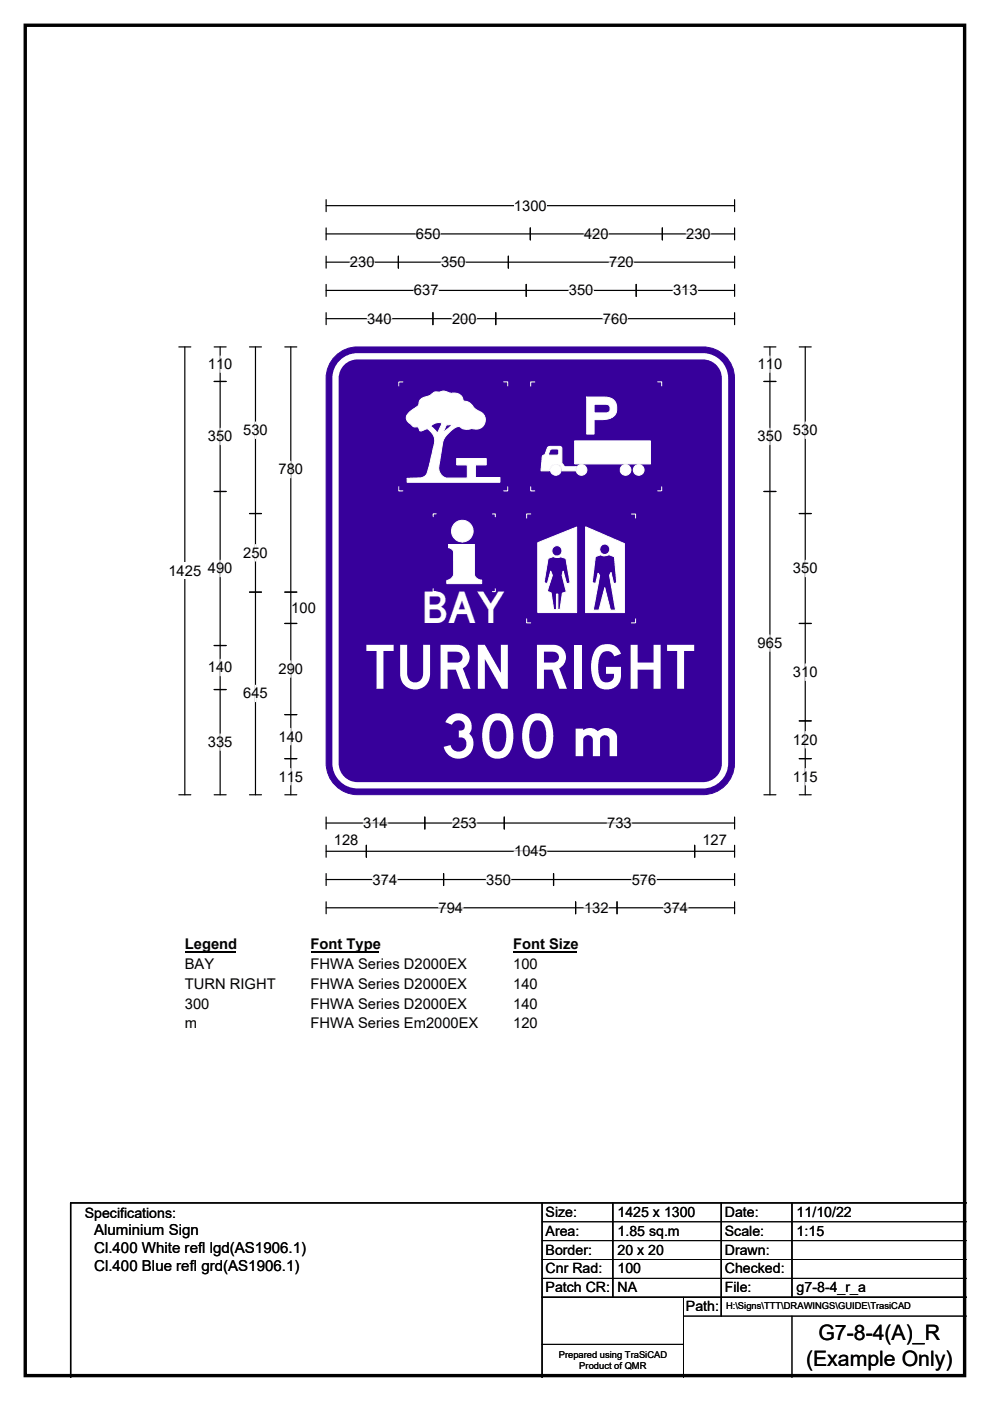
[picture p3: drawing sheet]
<svg xmlns="http://www.w3.org/2000/svg" width="210mm" height="297mm" viewBox="0 0 210 297" stroke-linecap="round" stroke-linejoin="round" font-family="sans-serif">
<path d="M5.4 5.4h199.2v286.3h-199.2z" fill="none" stroke="#000" stroke-width=".72"/>
<path d="M69.2 43.6h86.6M69.2 42.3v2.6M155.8 42.3v2.6" fill="none" stroke="#000" stroke-width=".25"/>
<path d="M109 41.9h7v3.5h-7z" fill="#fff"/>
<g fill="none" stroke="#000" stroke-width=".25">
<path d="M69.2 49.6h86.6M69.2 48.3v2.6M69.2 54.3v2.6M69.2 55.6h86.6M84.5 54.3v2.6M107.8 54.3v2.6M112.5 48.3v2.6M140.5 48.3v2.6M155.8 48.3v2.6M155.8 54.3v2.6M37.9 73.6h2.6M39.2 73.6v94.9"/>
<path d="M69.2 60.3v2.5M69.2 66.3v2.5M69.2 61.6h86.6M69.2 67.6h86.6M91.8 66.3v2.5M105.2 66.3v2.5M111.6 60.3v2.5M134.9 60.3v2.5M155.8 66.3v2.5M155.8 60.3v2.5M37.9 168.5h2.6M69.2 173.2v2.6"/>
<path d="M69.2 179.2v2.6M69.2 174.5h86.6M77.7 179.2v2.6M90.1 173.2v2.6M107 173.2v2.6M147.3 179.2v2.6M155.8 173.2v2.6M155.8 179.2v2.6M69.2 185.2v2.5M69.2 191.2v2.5M69.2 180.5h86.6M69.2 186.5h86.6"/>
<path d="M69.2 192.5h86.6M94.1 185.2v2.5M117.4 185.2v2.5M122.1 191.2v2.5M130.9 191.2v2.5M155.8 185.2v2.5M155.8 191.2v2.5"/>
</g>
<g fill="none" stroke="#fff" stroke-width=".25">
<path d="M74.2 55.6h5.2M88.2 49.6h5.2M93.6 55.6h5.2M123.9 49.6h5.2M129.2 55.6h5.2M145.5 49.6h5.2M77.9 67.6h5.2M87.8 61.6h5.2M95.9 67.6h5.2M120.7 61.6h5.2M127.9 67.6h5.2M142.8 61.6h5.2"/>
<path d="M77 174.5h5.3M95.9 174.5h5.2M128.8 174.5h5.2M79 186.5h5.2M93 192.5h5.2M103.1 186.5h5.3M109.1 180.5h6.9M123.9 192.5h5.2M134 186.5h5.2M140.7 192.5h5.2"/>
</g>
<path d="M35.7 119.3h7v3.5h-7z" fill="#fff"/>
<g fill="none" stroke="#000" stroke-width=".25">
<path d="M45.4 73.6h2.6M46.7 73.6v94.9M52.9 73.6h2.6M54.2 73.6v94.9M60.4 73.6h2.5M61.7 73.6v94.9M162 73.6h2.6M163.3 73.6v94.9M169.5 73.6h2.6M170.8 73.6v94.9M45.4 80.9h2.6M162 80.9h2.6"/>
<path d="M45.4 104.2h2.6M52.9 108.9h2.6M162 104.2h2.6M169.5 108.9h2.6M45.4 136.9h2.6M52.9 125.5h2.6M60.4 125.5h2.5M60.4 132.2h2.5M169.5 132.2h2.6M45.4 146.2h2.6M60.4 151.5h2.5M169.5 152.8h2.6"/>
<path d="M45.4 168.5h2.6M52.9 168.5h2.6M60.4 168.5h2.5M60.4 160.8h2.5M162 168.5h2.6M169.5 168.5h2.6M169.5 160.8h2.6"/>
</g>
<g fill="none" stroke="#fff" stroke-width=".25">
<path d="M46.7 75.5v3.5M163.3 75.5v3.5M46.7 90.8v3.5M54.2 89.5v3.5M61.7 97.8v3.5M163.3 90.8v3.5M170.8 89.5v3.5M46.7 118.8v3.5M54.2 115.5v3.5M170.8 118.8v3.5M46.7 139.8v3.5M163.3 134.6v3.5"/>
<path d="M46.7 155.6v3.5M54.2 145.3v3.5M61.7 140.1v3.5M61.7 154.4v3.5M170.8 140.8v3.5M170.8 155.1v3.5M61.7 162.9v3.5M170.8 162.9v3.5"/>
</g>
<path d="M39.2 198.5h10.8v3.5h-10.8z" fill="#fff"/>
<path d="M39.2 201.8h10.8" fill="none" stroke="#000" stroke-width=".32"/>
<path d="M65.9 198.5h14.4v3.5h-14.4z" fill="#fff"/>
<path d="M65.9 201.8h14.4" fill="none" stroke="#000" stroke-width=".32"/>
<path d="M108.8 198.5h13.5v3.5h-13.5z" fill="#fff"/>
<path d="M108.8 201.8h13.5" fill="none" stroke="#000" stroke-width=".32"/>
<g fill="#fff">
<path d="M39.2 202.6h6.2v3.5h-6.2z"/>
<path d="M65.9 202.6h33v3.5h-33z"/>
<path d="M108.8 202.6h5.2v3.5h-5.2z"/>
<path d="M39.2 206.8h19.2v3.5h-19.2z"/>
<path d="M65.9 206.8h33v3.5h-33z"/>
<path d="M108.8 206.8h5.2v3.5h-5.2z"/>
<path d="M39.2 211h5.2v3.5h-5.2z"/>
<path d="M65.9 211h33v3.5h-33z"/>
<path d="M108.8 211h5.2v3.5h-5.2z"/>
<path d="M39.2 215.2h2.6v3.5h-2.6z"/>
<path d="M65.9 215.2h35.4v3.5h-35.4z"/>
<path d="M108.8 215.2h5.2v3.5h-5.2z"/>
</g>
<path d="M70.8 75.8a6.6 6.6 0 0 1 5-2.2h73.3a6.7 6.7 0 0 1 6.7 6.6v81.6a6.7 6.7 0 0 1-6.7 6.7h-73.3a6.7 6.7 0 0 1-6.6-6.7v-81.6a6.6 6.6 0 0 1 1.6-4.4z" fill-rule="evenodd" fill="#37009b" stroke="#37009b" stroke-width=".21"/>
<path d="M72.8 76.6a4.6 4.6 0 0 1 3-1.1h73.3a4.7 4.7 0 0 1 4.7 4.7v81.6a4.7 4.7 0 0 1-4.7 4.7h-73.3a4.7 4.7 0 0 1-4.6-4.7v-81.6a4.6 4.6 0 0 1 1.6-3.6z" fill="none" stroke="#fff" stroke-width="1.3"/>
<path d="M89.2 84.6l-.3 .6a1.27 1.27 0 0 1-1 1.4l-.5 .3a1.78 1.78 0 0 0-1.1 2.2l1.4 1.3 .9 .1 .5 .9 .6-.2a.92 .92 0 0 1 1.6 .3 3.3 3.3 0 0 1 .5 3.8l-.9 4.1-.5 1.2-.5 .5-.6 .2-2.9 .1v.9h19.6v-1.1h-5.2v-2.6h2.3v-1.4h-6.2v1.4h2.2v2.8l-4.5-.1-.6-.3-.7-.9-.3-1 .9-5.4 .6-1.2 1.4-1.4 1.1-.6h.6l.9 .5 1.9-.1a1.99 1.99 0 0 0 2.5-1.4 1.99 1.99 0 0 0-1.5-2.4l-1-.9a2.19 2.19 0 0 0-1.6-1.1l-.5-.1-.1-.1a1.85 1.85 0 0 0-2.3-1.5l-1.7-.5-1 .2h-.9l-1.2 .8-1.3 .4zM91.3 90.3l.9 .8 .6 .8 1-2.2-1.1-.1zM94.7 90.1l1.3-.1-2.1 1.8z" fill-rule="evenodd" fill="#fff"/>
<path d="M85.4 81h-.8v.8M89.2 84.6l.6-.3 1.3-.4 1.2-.8h.9l1-.2 1.4 .5a2.67 2.67 0 0 1 2.1 .4l.4 .7 .2 .5 .5 .1a2.19 2.19 0 0 1 1.6 1.1l.8 .8a2.08 2.08 0 0 1 1.2 3.4 2.09 2.09 0 0 1-2.1 .5l-1.8 .1-.9-.5h-.6l-1.1 .6-1.4 1.4-.6 1.2-.9 5.4 .3 1.1 .7 .8 .6 .3 4.5 .1v-2.8h-2.2v-1.4h6.2v1.4h-2.3v2.6h5.2v1.1h-19.6v-.9l2.9-.1 .9-.4a6.1 6.1 0 0 0 1-2.9l.7-3a3.1 3.1 0 0 0-1.3-4.1l-1.5 .5-.5-.9-.9-.1-.9-.7a1.38 1.38 0 0 1 .1-2.4l.6-.5a1.94 1.94 0 0 0 1.4-1.5zM91.3 90.3l1.4-.7 1.1 .1-1 2.2-.6-.8zM94.7 90.1l1.3-.1-2.1 1.8zM106.8 81h.9v.8M84.6 103.2v.9h.8M107.7 103.2v.9h-.9" fill="none" stroke="#fff" stroke-width=".21"/>
<path d="M124.4 84.2h3.8l1.4 .2a1.95 1.95 0 0 1 1.2 2 2.27 2.27 0 0 1-2.3 2.5l-2.5 .1v3h-1.6zM126 85.7v1.8h2.8a.91 .91 0 0 0 .6-1 .91 .91 0 0 0-.9-.8zM122.2 99.6a1.15 1.15 0 0 0 2.3 0 1.15 1.15 0 0 0-2.3 0zM116.7 99.6a1.15 1.15 0 0 0 2.3 0 1.15 1.15 0 0 0-2.3 0zM131.5 99.6a1.15 1.15 0 0 0 2.3 0 1.15 1.15 0 0 0-2.3 0zM134.3 99.6a1.15 1.15 0 0 0 2.3 0 1.15 1.15 0 0 0-2.3 0zM121.9 93.5v4.9h16.1v-4.9zM116.2 94.8l.6-.2h1.9l.4 .2 .1 3.5 .5 .7h2.6l-.3 .8h-2.8a1.33 1.33 0 0 0-1.3-1.4 1.33 1.33 0 0 0-1.3 1.4h-1.9l.3-3.1 .6-.4zM116.8 95.3l1.6-.1 .1 1.2-.3 .1h-1.8l-.1-.2z" fill-rule="evenodd" fill="#fff"/>
<g fill="none" stroke="#fff" stroke-width=".21">
<path d="M113.4 81h-.8v.9M116.2 94.8l.6-.2h1.9l.4 .2 .1 3.5 .5 .7h2.6l-.3 .8h-2.8a1.33 1.33 0 0 0-1.3-1.4 1.33 1.33 0 0 0-1.3 1.4h-1.9l.3-3.1 .6-.4zM116.7 95.3l.3-.1 1.4 .1 .1 1.1-.3 .1h-1.8l-.1-.2zM121.9 93.5h16.1v4.9h-16.1zM124.4 84.2h3.8l1.4 .2a1.95 1.95 0 0 1 1.2 2 2.27 2.27 0 0 1-2.3 2.5l-2.5 .1v3h-1.6zM126 85.7h2.4a.92 .92 0 0 1 1 .7 .92 .92 0 0 1-.6 1.1h-2.8zM139.5 81h.9v.8M112.6 103.2v.9h.8M140.4 103.2v.9h-.9"/>
<circle cx="117.9" cy="99.6" r="1.14"/>
<circle cx="123.3" cy="99.6" r="1.13"/>
<circle cx="132.7" cy="99.6" r="1.13"/>
<circle cx="135.5" cy="99.6" r="1.14"/>
</g>
<path d="M114.1 115.1v14.8h8.2v-18.2zM124.2 111.7l8.2 3.6v14.6h-8.2zM117 116.8a1.1 1.1 0 0 0 2.2 0 1.1 1.1 0 0 0-2.2 0zM127.2 116.5a1.08 1.08 0 0 0 2.1 0 1.08 1.08 0 0 0-2.1 0zM116.2 118.4l-.8 5.1 .7 .2 .7-2.6 .4 .9-1.1 3.4 .8 .3 .5 3.6h.6v-3.3h.3v3.3h.5l.5-3.5 .8-.3-.9-3.5 .2-.9 .8 2.7 .7-.2-.9-5.2-1.1-.4-.7 .2-.9-.2zM126.3 118l1.1-.4 .9 .3 .9-.3 1.1 .4 .5 5.6-.6 .2-.6-2.4-.3 .5 1.3 7.5h-1.1l-1.2-4.8-1.3 4.8h-1.2l1.4-7.4-.3-.5-.6 2.2-.7-.2z" fill-rule="evenodd" fill="#fff"/>
<g fill="none" stroke="#fff" stroke-width=".21">
<path d="M112.6 109h-.9v.8M114.1 115.1l8.2-3.4v18.2h-8.2zM116.2 118.4l1.1-.4 .9 .2 .7-.2 1.1 .4 .9 5.2-.7 .2-.8-2.7-.2 .9 .9 3.5-.8 .3-.5 3.5h-.5v-3.3h-.3v3.3h-.6l-.5-3.6-.8-.3 1.1-3.4-.4-.9-.7 2.6-.7-.2zM124.2 111.7l8.2 3.6v14.6h-8.2zM126.3 118l1.1-.4 .9 .3 .9-.3 1.1 .4 .5 5.6-.6 .2-.6-2.4-.3 .5 1.3 7.5h-1.1l-1.2-4.8-1.3 4.8h-1.2l1.4-7.4-.3-.5-.6 2.2-.7-.2zM133.9 109h.9v.8M111.7 131.2v.9h.9M134.8 131.2v.9h-.9"/>
<circle cx="118.1" cy="116.8" r="1.08"/>
<circle cx="128.3" cy="116.5" r="1.08"/>
</g>
<path d="M95.8 112.6a2.29 2.29 0 0 0 4.5 0 2.29 2.29 0 0 0-4.5 0zM95.1 115.4h5.5v6.6l.7 .7 .9 .3v.7h-7.4v-.7l.5-.1a1.63 1.63 0 0 0 .9-1.2v-4.8l-.3-.4-.8-.4z" fill-rule="evenodd" fill="#fff"/>
<g fill="none" stroke="#fff" stroke-width=".21">
<path d="M92.5 108.9h-.6v.7M95.1 115.4h5.5v6.6l.7 .7 .9 .3v.7h-7.4v-.7l.5-.1a1.63 1.63 0 0 0 .9-1.2v-4.8l-.3-.4-.8-.4zM104.4 109h.7v.6M91.9 124.8v.6h.6M105.1 124.8v.6h-.7"/>
<circle cx="98.1" cy="112.6" r="2.29"/>
</g>
<path d="M115 255v37M130 255v20M153 255v24M168 255v20M205 255h-190v37M115 275h90" fill="none" stroke="#000" stroke-width=".3"/>
<path d="M115 259h90M115 263h90M115 267h90M115 271h90M145 279h60M145 275v17M168 279v13M115 285h30" fill="none" stroke="#000" stroke-width=".21"/>
<g font-size="12.9" fill="#fff">
<text x="77.4" y="146">TURN RIGHT</text>
<text x="92.4" y="160.7">300</text>
</g>
<text font-size="11.1" fill="#fff" x="120.5" y="160.3">m</text>
<text font-size="9.3" fill="#fff" x="89.3" y="132.1">BAY</text>
<g font-size="4.5">
<text x="173.6" y="284.2">G7-8-4(A)_R</text>
<text x="171" y="289.6">(Example Only)</text>
</g>
<g font-size="3.2">
<text x="20" y="261.9">Aluminium Sign</text>
<text x="20" y="265.7">Cl.400 White refl lgd(AS1906.1)</text>
<text x="20" y="269.6">Cl.400 Blue refl grd(AS1906.1)</text>
</g>
<g font-size="3.1">
<text x="109" y="44.7">1300</text>
<text x="88.2" y="50.7">650</text>
<text x="123.9" y="50.7">420</text>
<text x="145.5" y="50.7">230</text>
<text x="74.2" y="56.6">230</text>
<text x="93.6" y="56.6">350</text>
<text x="129.2" y="56.6">720</text>
<text x="87.8" y="62.6">637</text>
<text x="120.7" y="62.6">350</text>
<text x="142.8" y="62.6">313</text>
<text x="77.9" y="68.6">340</text>
<text x="95.9" y="68.6">200</text>
<text x="127.9" y="68.6">760</text>
<text x="44.1" y="78.3">110</text>
<text x="160.7" y="78.3">110</text>
<text x="44.1" y="93.6">350</text>
<text x="51.6" y="92.3">530</text>
<text x="160.7" y="93.6">350</text>
<text x="168.2" y="92.3">530</text>
<text x="59.1" y="100.6">780</text>
<text x="51.6" y="118.3">250</text>
<text x="35.7" y="122.1">1425</text>
<text x="44.1" y="121.6">490</text>
<text x="168.2" y="121.6">350</text>
<text x="61.8" y="129.9">100</text>
<text x="160.7" y="137.4">965</text>
<text x="44.1" y="142.6">140</text>
<text x="59.1" y="142.9">290</text>
<text x="168.2" y="143.6">310</text>
<text x="51.6" y="148.1">645</text>
<text x="44.1" y="158.4">335</text>
<text x="59.1" y="157.2">140</text>
<text x="168.2" y="157.9">120</text>
<text x="59.1" y="165.7">115</text>
<text x="168.2" y="165.7">115</text>
<text x="70.8" y="179.1">128</text>
<text x="77" y="175.6">314</text>
<text x="95.9" y="175.6">253</text>
<text x="128.8" y="175.6">733</text>
<text x="149" y="179.1">127</text>
<text x="109.1" y="181.5">1045</text>
<text x="79" y="187.5">374</text>
<text x="103.1" y="187.5">350</text>
<text x="134" y="187.5">576</text>
<text x="93" y="193.5">794</text>
<text x="123.9" y="193.5">132</text>
<text x="140.7" y="193.5">374</text>
<text x="39.2" y="201.3">Legend</text>
<text x="65.9" y="201.3">Font Type</text>
<text x="108.8" y="201.3">Font Size</text>
<text x="39.2" y="205.4">BAY</text>
<text x="39.2" y="209.6">TURN RIGHT</text>
<text x="65.9" y="205.4">FHWA Series D2000EX</text>
<text x="65.9" y="209.6">FHWA Series D2000EX</text>
<text x="108.8" y="205.4">100</text>
<text x="108.8" y="209.6">140</text>
<text x="39.2" y="213.8">300</text>
<text x="65.9" y="213.8">FHWA Series D2000EX</text>
<text x="108.8" y="213.8">140</text>
<text x="39.2" y="218">m</text>
<text x="65.9" y="218">FHWA Series Em2000EX</text>
<text x="108.8" y="218">120</text>
</g>
<g font-size="3">
<text x="115.7" y="258">Size:</text>
<text x="131" y="258">1425 x 1300</text>
<text x="153.7" y="258">Date:</text>
<text x="169" y="258">11/10/22</text>
<text x="18" y="258.2">Specifications:</text>
<text x="115.7" y="262">Area:</text>
<text x="131" y="262">1.85 sq.m</text>
<text x="153.7" y="262">Scale:</text>
<text x="169" y="262">1:15</text>
<text x="115.7" y="266">Border:</text>
<text x="115.7" y="270">Cnr Rad:</text>
<text x="131" y="266">20 x 20</text>
<text x="131" y="270">100</text>
<text x="153.7" y="266">Drawn:</text>
<text x="153.7" y="270">Checked:</text>
<text x="115.7" y="274">Patch CR:</text>
<text x="131" y="274">NA</text>
<text x="153.7" y="274">File:</text>
<text x="169" y="274">g7-8-4_r_a</text>
<text x="145.5" y="278">Path:</text>
</g>
<g font-size="2">
<text x="154" y="277.6">H:\Signs\TTT\DRAWINGS\GUIDE\TrasiCAD</text>
<text x="118.5" y="287.8">Prepared using TraSiCAD</text>
<text x="122.9" y="290.2">Product of QMR</text>
</g>
</svg>
